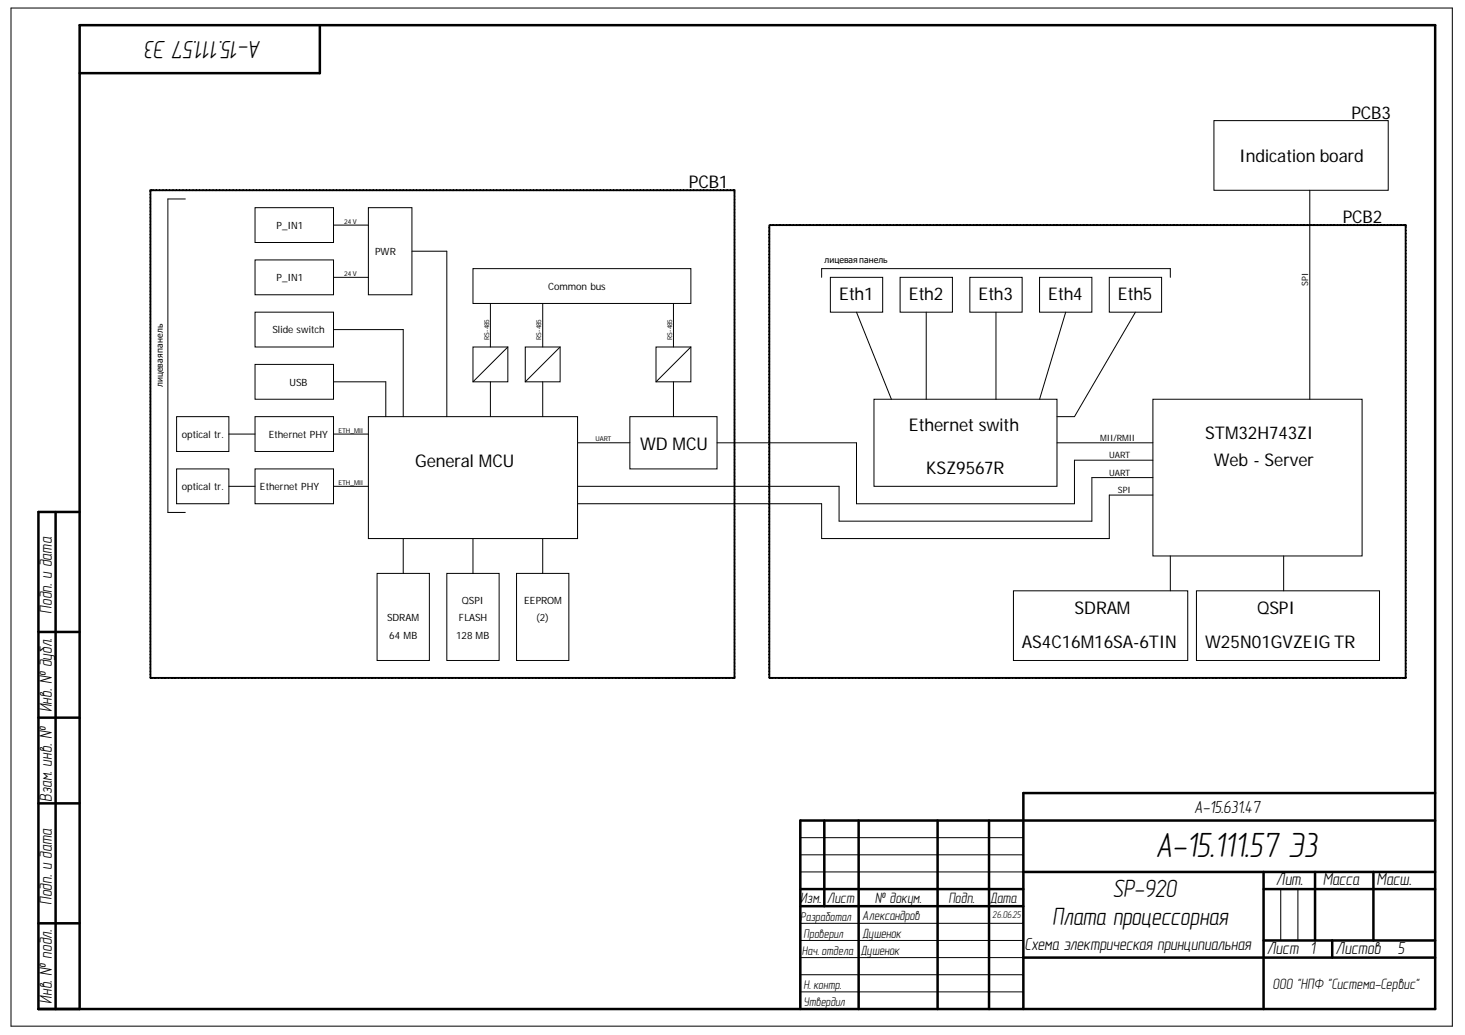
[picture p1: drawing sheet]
<svg xmlns="http://www.w3.org/2000/svg" width="297mm" height="210mm" viewBox="0 0 297 210" stroke-linecap="round" stroke-linejoin="round" font-family="sans-serif">
<g fill="none" stroke="#000" stroke-width=".51">
<path d="M64.9 5.1v9.7h-48.8M11.3 103.8v100.8M16.1 103.8h-8.3v100.8h283.2v-199.5h-274.9v199.5M7.8 128.2h8.3M7.8 145.5h8.3M7.8 162.9h8.3M167.1 166.4v17.4M174.1 166.4v38.2M190.1 166.4v38.2M200.5 166.4v38.2M207.5 176.8h83.5M256.2 176.8v27.8"/>
<path d="M266.6 176.8v13.9M278.5 176.8v13.9M291 166.4h-128.7v38.2M291 160.8h-83.5v43.8M7.8 187.3h8.3M162.3 180.3h45.2M162.3 183.8h45.2M207.5 194.2h83.5M256.2 180.3h34.8M256.2 190.7h34.8M270.1 190.7v3.5"/>
</g>
<g fill="none" stroke="#000" stroke-width=".2">
<path d="M2.2 1.6h292.3v206.5h-292.3zM246.1 24.5h35.4v14.1h-35.4zM265.6 38.6v42.4M37.6 40.4h-3.6v63.5h3.6M51.7 52.7h15.9v7.1h-15.9zM51.7 42.1h15.9v7.1h-15.9zM67.6 45.7h7.1M67.6 56.2h7.1M74.7 42.1h8.8v17.7h-8.8zM83.5 50.9h7.1v33.6M95.9 54.5h44.2v7h-44.2zM166.6 56.2v-1.7h70.7v1.7"/>
<path d="M168.4 56.2h10.6v7.1h-10.6zM182.5 56.2h10.6v7.1h-10.6zM196.6 56.2h10.6v7.1h-10.6zM210.8 56.2h10.6v7.1h-10.6zM224.9 56.2h10.6v7.1h-10.6zM51.7 73.9h15.9v7.1h-15.9zM51.7 63.3h15.9v7.1h-15.9zM67.6 66.8h14.2v17.7M67.6 77.4h10.6v7.1M95.9 70.4h7.1v7h-7.1zM99.4 61.5v8.9M99.4 77.4v7.1"/>
<path d="M103 70.4l-7.1 7M106.5 70.4h7.1v7h-7.1zM110 61.5v8.9M110 77.4v7.1M113.6 70.4l-7.1 7M133 70.4h7.1v7h-7.1zM136.5 61.5v8.9M136.5 77.4v7.1M140.1 70.4l-7.1 7M173.7 63.3l7 17.7M187.8 63.3v17.7M201.9 63.3v17.7"/>
<path d="M216.1 63.3l-5.3 17.7M230.2 63.3l-12.3 21.2h-3.6M35.8 84.5h10.6v7.1h-10.6zM35.8 95.1h10.6v7.1h-10.6zM46.4 88h5.3M46.4 98.6h5.3M51.7 84.5h15.9v7.1h-15.9zM51.7 95.1h15.9v7.1h-15.9zM67.6 88h7.1M67.6 98.6h7.1M74.7 84.5h42.4v24.7h-42.4zM117.1 89.8h10.6"/>
<path d="M127.7 84.5h17.7v10.6h-17.7zM145.4 89.8h28.3v12.4h44.2v-8.9h15.9M177.2 81h37.1v17.6h-37.1zM214.3 89.8h19.5M233.8 81h42.4v31.8h-42.4zM233.8 96.9h-12.4v8.8h-51.3v-7.1h-53M76.5 116.3h10.6v17.6h-10.6zM81.8 109.2v7.1M90.6 116.3h10.6v17.6h-10.6zM95.9 109.2v7.1M104.7 116.3h10.6v17.6h-10.6zM110 109.2v7.1"/>
<path d="M205.5 119.8h35.3v14.1h-35.3zM233.8 100.4h-8.9v8.8h-58.3v-7h-49.5M237.3 112.8v7M242.6 119.8h37.1v14.1h-37.1zM260.3 112.8v7M162.3 176.8h45.2M162.3 173.4h45.2M162.3 169.9h45.2M162.3 197.7h45.2M162.3 194.2h45.2M162.3 190.7h45.2M162.3 187.3h45.2"/>
<path d="M259.7 180.3v10.4M263.2 180.3v10.4M162.3 201.2h45.2"/>
</g>
<g fill="#000" stroke="#000" stroke-width=".2">
<path d="M30.4 137h.2v.5h-.2zM30.4 136.3h.2v.5h-.2zM30.4 135.6h.2v.5h-.2zM30.4 134.9h.2v.5h-.2zM30.4 134.3h.2v.5h-.2zM30.4 133.6h.2v.5h-.2zM30.4 132.9h.2v.5h-.2zM30.4 132.2h.2v.5h-.2zM30.4 131.6h.2v.5h-.2zM30.4 130.9h.2v.5h-.2zM30.4 130.2h.2v.5h-.2zM30.4 129.5h.2v.5h-.2zM30.4 128.9h.2v.5h-.2zM30.4 128.2h.2v.5h-.2zM30.4 127.5h.2v.5h-.2zM30.4 126.8h.2v.5h-.2zM30.4 126.2h.2v.5h-.2zM30.4 125.5h.2v.5h-.2zM30.4 124.8h.2v.5h-.2zM30.4 124.1h.2v.5h-.2zM30.4 123.4h.2v.6h-.2zM30.4 122.8h.2v.5h-.2zM30.4 122.1h.2v.5h-.2zM30.4 121.4h.2v.5h-.2zM30.4 120.7h.2v.5h-.2zM30.4 120.1h.2v.5h-.2zM30.4 119.4h.2v.5h-.2zM30.4 118.7h.2v.5h-.2zM30.4 118h.2v.5h-.2zM30.4 117.4h.2v.5h-.2zM30.4 116.7h.2v.5h-.2zM30.4 116h.2v.5h-.2zM30.4 115.3h.2v.5h-.2zM30.4 114.7h.2v.5h-.2zM30.4 114h.2v.5h-.2zM30.4 113.3h.2v.5h-.2zM30.4 112.6h.2v.5h-.2zM30.4 111.9h.2v.6h-.2zM30.4 111.3h.2v.5h-.2zM30.4 110.6h.2v.5h-.2zM30.4 109.9h.2v.5h-.2zM30.4 109.2h.2v.6h-.2zM30.4 108.6h.2v.5h-.2zM30.4 107.9h.2v.5h-.2zM30.4 107.2h.2v.5h-.2zM30.4 106.5h.2v.5h-.2zM30.4 105.9h.2v.5h-.2zM30.4 105.2h.2v.5h-.2zM30.4 104.5h.2v.5h-.2zM30.4 103.8h.2v.5h-.2zM30.4 103.2h.2v.5h-.2zM30.4 102.5h.2v.5h-.2zM30.4 101.8h.2v.5h-.2zM30.4 101.1h.2v.5h-.2zM30.4 100.5h.2v.5h-.2zM30.4 99.8h.2v.5h-.2zM30.4 99.1h.2v.5h-.2zM30.4 98.4h.2v.5h-.2zM30.4 97.7h.2v.6h-.2zM30.4 97.1h.2v.5h-.2zM30.4 96.4h.2v.5h-.2zM30.4 95.7h.2v.5h-.2zM30.4 95h.2v.6h-.2zM30.4 94.4h.2v.5h-.2zM30.4 93.7h.2v.5h-.2zM30.4 93h.2v.5h-.2zM30.4 92.3h.2v.5h-.2zM30.4 91.7h.2v.5h-.2zM30.4 91h.2v.5h-.2zM30.4 90.3h.2v.5h-.2zM30.4 89.6h.2v.5h-.2zM30.4 89h.2v.5h-.2zM30.4 88.3h.2v.5h-.2zM30.4 87.6h.2v.5h-.2zM30.4 86.9h.2v.5h-.2zM30.4 86.3h.2v.5h-.2zM30.4 85.6h.2v.5h-.2zM30.4 84.9h.2v.5h-.2zM30.4 84.2h.2v.5h-.2zM30.4 83.5h.2v.6h-.2zM30.4 82.9h.2v.5h-.2zM30.4 82.2h.2v.5h-.2zM30.4 81.5h.2v.5h-.2zM30.4 80.8h.2v.6h-.2zM30.4 80.2h.2v.5h-.2zM30.4 79.5h.2v.5h-.2zM30.4 78.8h.2v.5h-.2zM30.4 78.1h.2v.5h-.2zM30.4 77.5h.2v.5h-.2zM30.4 76.8h.2v.5h-.2zM30.4 76.1h.2v.5h-.2zM30.4 75.4h.2v.5h-.2zM30.4 74.8h.2v.5h-.2zM30.4 74.1h.2v.5h-.2zM30.4 73.4h.2v.5h-.2zM30.4 72.7h.2v.5h-.2zM30.4 72.1h.2v.5h-.2zM30.4 71.4h.2v.5h-.2zM30.4 70.7h.2v.5h-.2zM30.4 70h.2v.5h-.2zM30.4 69.3h.2v.6h-.2zM30.4 68.7h.2v.5h-.2zM30.4 68h.2v.5h-.2zM30.4 67.3h.2v.5h-.2zM30.4 66.6h.2v.5h-.2zM30.4 66h.2v.5h-.2zM30.4 65.3h.2v.5h-.2zM30.4 64.6h.2v.5h-.2zM30.4 63.9h.2v.5h-.2zM30.4 63.3h.2v.5h-.2zM30.4 62.6h.2v.5h-.2zM30.4 61.9h.2v.5h-.2zM30.4 61.2h.2v.5h-.2zM30.4 60.6h.2v.5h-.2zM30.4 59.9h.2v.5h-.2zM30.4 59.2h.2v.5h-.2zM30.4 58.5h.2v.5h-.2zM30.4 57.9h.2v.5h-.2zM30.4 57.2h.2v.5h-.2zM30.4 56.5h.2v.5h-.2zM30.4 55.8h.2v.5h-.2zM30.4 55.1h.2v.6h-.2zM30.4 54.5h.2v.5h-.2zM30.4 53.8h.2v.5h-.2zM30.4 53.1h.2v.5h-.2zM30.4 52.4h.2v.5h-.2zM30.4 51.8h.2v.5h-.2zM30.4 51.1h.2v.5h-.2zM30.4 50.4h.2v.5h-.2zM30.4 49.7h.2v.5h-.2zM30.4 49.1h.2v.5h-.2zM30.4 48.4h.2v.5h-.2zM30.4 47.7h.2v.5h-.2zM30.4 47h.2v.5h-.2zM30.4 46.4h.2v.5h-.2zM30.4 45.7h.2v.5h-.2zM30.4 45h.2v.5h-.2zM30.4 44.3h.2v.5h-.2zM30.4 43.7h.2v.5h-.2zM30.4 43h.2v.5h-.2zM30.4 42.3h.2v.5h-.2zM30.4 41.6h.2v.5h-.2zM30.4 40.9h.2v.6h-.2zM30.4 40.3h.2v.5h-.2zM30.4 39.6h.2v.5h-.2zM30.4 38.9h.2v.5h-.2zM30.4 38.5h.5v.2h-.4l.1-.1v.1h-.2zM31 38.5h.5v.2h-.5zM31.7 38.5h.5v.2h-.5zM32.4 38.5h.5v.2h-.5zM33.1 38.5h.5v.2h-.5zM33.7 38.5h.5v.2h-.5zM34.4 38.5h.5v.2h-.5zM35.1 38.5h.5v.2h-.5zM35.8 38.5h.5v.2h-.5zM36.4 38.5h.5v.2h-.5zM37.1 38.5h.5v.2h-.5zM37.8 38.5h.5v.2h-.5zM38.5 38.5h.5v.2h-.5zM39.1 38.5h.6v.2h-.6zM39.8 38.5h.5v.2h-.5zM40.5 38.5h.5v.2h-.5zM41.2 38.5h.5v.2h-.5zM41.9 38.5h.5v.2h-.5zM42.5 38.5h.5v.2h-.5zM43.2 38.5h.5v.2h-.5zM43.9 38.5h.5v.2h-.5zM44.6 38.5h.5v.2h-.5zM45.2 38.5h.5v.2h-.5zM45.9 38.5h.5v.2h-.5zM46.6 38.5h.5v.2h-.5zM47.3 38.5h.5v.2h-.5zM47.9 38.5h.5v.2h-.5zM48.6 38.5h.5v.2h-.5zM49.3 38.5h.5v.2h-.5zM50 38.5h.5v.2h-.5zM50.6 38.5h.6v.2h-.6zM51.3 38.5h.5v.2h-.5zM52 38.5h.5v.2h-.5zM52.7 38.5h.5v.2h-.5zM53.4 38.5h.5v.2h-.5zM54 38.5h.5v.2h-.5zM54.7 38.5h.5v.2h-.5zM55.4 38.5h.5v.2h-.5zM56.1 38.5h.5v.2h-.5zM56.7 38.5h.5v.2h-.5zM57.4 38.5h.5v.2h-.5zM58.1 38.5h.5v.2h-.5zM58.8 38.5h.5v.2h-.5zM59.4 38.5h.6v.2h-.6zM60.1 38.5h.5v.2h-.5zM60.8 38.5h.5v.2h-.5zM61.5 38.5h.5v.2h-.5zM62.2 38.5h.5v.2h-.5zM62.8 38.5h.5v.2h-.5zM63.5 38.5h.5v.2h-.5zM64.2 38.5h.5v.2h-.5zM64.9 38.5h.5v.2h-.5zM65.5 38.5h.5v.2h-.5zM66.2 38.5h.5v.2h-.5zM66.9 38.5h.5v.2h-.5zM67.6 38.5h.5v.2h-.5zM68.2 38.5h.6v.2h-.6zM68.9 38.5h.5v.2h-.5zM69.6 38.5h.5v.2h-.5zM70.3 38.5h.5v.2h-.5zM71 38.5h.5v.2h-.5zM71.6 38.5h.5v.2h-.5zM72.3 38.5h.5v.2h-.5zM73 38.5h.5v.2h-.5zM73.7 38.5h.5v.2h-.5zM74.3 38.5h.5v.2h-.5zM75 38.5h.5v.2h-.5zM75.7 38.5h.5v.2h-.5zM76.4 38.5h.5v.2h-.5zM77 38.5h.6v.2h-.6zM77.7 38.5h.5v.2h-.5zM78.4 38.5h.5v.2h-.5zM79.1 38.5h.5v.2h-.5zM79.8 38.5h.5v.2h-.5zM80.4 38.5h.5v.2h-.5zM81.1 38.5h.5v.2h-.5zM81.8 38.5h.5v.2h-.5zM82.5 38.5h.5v.2h-.5zM83.1 38.5h.5v.2h-.5zM83.8 38.5h.5v.2h-.5zM84.5 38.5h.5v.2h-.5zM85.2 38.5h.5v.2h-.5zM85.8 38.5h.5v.2h-.5zM86.5 38.5h.5v.2h-.5zM87.2 38.5h.5v.2h-.5zM87.9 38.5h.5v.2h-.5zM88.5 38.5h.6v.2h-.6zM89.2 38.5h.5v.2h-.5zM89.9 38.5h.5v.2h-.5zM90.6 38.5h.5v.2h-.5zM91.3 38.5h.5v.2h-.5zM91.9 38.5h.5v.2h-.5zM92.6 38.5h.5v.2h-.5zM93.3 38.5h.5v.2h-.5zM94 38.5h.5v.2h-.5zM94.6 38.5h.5v.2h-.5zM95.3 38.5h.5v.2h-.5zM96 38.5h.5v.2h-.5zM96.7 38.5h.5v.2h-.5zM97.3 38.5h.6v.2h-.6zM98 38.5h.5v.2h-.5zM98.7 38.5h.5v.2h-.5zM99.4 38.5h.5v.2h-.5zM100.1 38.5h.5v.2h-.5zM100.7 38.5h.5v.2h-.5zM101.4 38.5h.5v.2h-.5zM102.1 38.5h.5v.2h-.5zM102.8 38.5h.5v.2h-.5zM103.4 38.5h.5v.2h-.5zM104.1 38.5h.5v.2h-.5zM104.8 38.5h.5v.2h-.5zM105.5 38.5h.5v.2h-.5zM106.1 38.5h.6v.2h-.6zM106.8 38.5h.5v.2h-.5zM107.5 38.5h.5v.2h-.5zM108.2 38.5h.5v.2h-.5zM108.9 38.5h.5v.2h-.5zM109.5 38.5h.5v.2h-.5zM110.2 38.5h.5v.2h-.5zM110.9 38.5h.5v.2h-.5zM111.6 38.5h.5v.2h-.5zM112.2 38.5h.5v.2h-.5zM112.9 38.5h.5v.2h-.5zM113.6 38.5h.5v.2h-.5zM114.3 38.5h.5v.2h-.5zM114.9 38.5h.6v.2h-.6zM115.6 38.5h.5v.2h-.5zM116.3 38.5h.5v.2h-.5zM117 38.5h.5v.2h-.5zM117.7 38.5h.5v.2h-.5zM118.3 38.5h.5v.2h-.5zM119 38.5h.5v.2h-.5zM119.7 38.5h.5v.2h-.5zM120.4 38.5h.5v.2h-.5zM121 38.5h.5v.2h-.5zM121.7 38.5h.5v.2h-.5zM122.4 38.5h.5v.2h-.5zM123.1 38.5h.5v.2h-.5zM123.7 38.5h.6v.2h-.6zM124.4 38.5h.5v.2h-.5zM125.1 38.5h.5v.2h-.5zM125.8 38.5h.5v.2h-.5zM126.4 38.5h.6v.2h-.6zM127.1 38.5h.5v.2h-.5zM127.8 38.5h.5v.2h-.5zM128.5 38.5h.5v.2h-.5zM129.2 38.5h.5v.2h-.5zM129.8 38.5h.5v.2h-.5zM130.5 38.5h.5v.2h-.5zM131.2 38.5h.5v.2h-.5zM131.9 38.5h.5v.2h-.5zM132.5 38.5h.5v.2h-.5zM133.2 38.5h.5v.2h-.5zM133.9 38.5h.5v.2h-.5zM134.6 38.5h.5v.2h-.5zM135.2 38.5h.6v.2h-.6zM135.9 38.5h.5v.2h-.5zM136.6 38.5h.5v.2h-.5zM137.3 38.5h.5v.2h-.5zM138 38.5h.5v.2h-.5zM138.6 38.5h.5v.2h-.5zM139.3 38.5h.5v.2h-.5zM140 38.5h.5v.2h-.5zM140.7 38.5h.5v.2h-.5zM141.3 38.5h.5v.2h-.5zM142 38.5h.5v.2h-.5zM142.7 38.5h.5v.2h-.5zM143.4 38.5h.5v.2h-.5zM144 38.5h.6v.2h-.6zM144.7 38.5h.5v.2h-.5zM145.4 38.5h.5v.2h-.5zM146.1 38.5h.5v.2h-.5zM146.8 38.5h.5v.2h-.5zM147.4 38.5h.5v.2h-.5zM148.1 38.5h.5v.2h-.5zM148.8 38.5h.2v.5h-.2v-.4l.1 .1h-.1zM148.8 39.1h.2v.5h-.2zM148.8 39.8h.2v.5h-.2zM148.8 40.5h.2v.5h-.2zM148.8 41.2h.2v.5h-.2zM148.8 41.8h.2v.5h-.2zM148.8 42.5h.2v.5h-.2zM148.8 43.2h.2v.5h-.2zM148.8 43.9h.2v.5h-.2zM148.8 44.5h.2v.5h-.2zM148.8 45.2h.2v.5h-.2zM148.8 45.9h.2v.5h-.2zM148.8 46.6h.2v.5h-.2zM148.8 47.2h.2v.5h-.2zM148.8 47.9h.2v.5h-.2zM148.8 48.6h.2v.5h-.2zM148.8 49.3h.2v.5h-.2zM148.8 49.9h.2v.6h-.2zM148.8 50.6h.2v.5h-.2zM148.8 51.3h.2v.5h-.2zM148.8 52h.2v.5h-.2zM148.8 52.7h.2v.5h-.2zM148.8 53.3h.2v.5h-.2zM148.8 54h.2v.5h-.2zM148.8 54.7h.2v.5h-.2zM148.8 55.4h.2v.5h-.2zM148.8 56h.2v.5h-.2zM148.8 56.7h.2v.5h-.2zM148.8 57.4h.2v.5h-.2zM148.8 58.1h.2v.5h-.2zM148.8 58.7h.2v.5h-.2zM148.8 59.4h.2v.5h-.2zM148.8 60.1h.2v.5h-.2zM148.8 60.8h.2v.5h-.2zM148.8 61.4h.2v.6h-.2zM148.8 62.1h.2v.5h-.2zM148.8 62.8h.2v.5h-.2zM148.8 63.5h.2v.5h-.2zM148.8 64.1h.2v.6h-.2zM148.8 64.8h.2v.5h-.2zM148.8 65.5h.2v.5h-.2zM148.8 66.2h.2v.5h-.2zM148.8 66.9h.2v.5h-.2zM148.8 67.5h.2v.5h-.2zM148.8 68.2h.2v.5h-.2zM148.8 68.9h.2v.5h-.2zM148.8 69.6h.2v.5h-.2zM148.8 70.2h.2v.5h-.2zM148.8 70.9h.2v.5h-.2zM148.8 71.6h.2v.5h-.2zM148.8 72.3h.2v.5h-.2zM148.8 72.9h.2v.5h-.2zM148.8 73.6h.2v.5h-.2zM148.8 74.3h.2v.5h-.2zM148.8 75h.2v.5h-.2zM148.8 75.6h.2v.6h-.2zM148.8 76.3h.2v.5h-.2zM148.8 77h.2v.5h-.2zM148.8 77.7h.2v.5h-.2zM148.8 78.3h.2v.6h-.2zM148.8 79h.2v.5h-.2zM148.8 79.7h.2v.5h-.2zM148.8 80.4h.2v.5h-.2zM148.8 81.1h.2v.5h-.2zM148.8 81.7h.2v.5h-.2zM148.8 82.4h.2v.5h-.2zM148.8 83.1h.2v.5h-.2zM148.8 83.8h.2v.5h-.2zM148.8 84.4h.2v.5h-.2zM148.8 85.1h.2v.5h-.2zM148.8 85.8h.2v.5h-.2zM148.8 86.5h.2v.5h-.2zM148.8 87.1h.2v.5h-.2zM148.8 87.8h.2v.5h-.2zM148.8 88.5h.2v.5h-.2zM148.8 89.2h.2v.5h-.2zM148.8 89.8h.2v.6h-.2zM148.8 90.5h.2v.5h-.2zM148.8 91.2h.2v.5h-.2zM148.8 91.9h.2v.5h-.2zM148.8 92.6h.2v.5h-.2zM148.8 93.2h.2v.5h-.2zM148.8 93.9h.2v.5h-.2zM148.8 94.6h.2v.5h-.2zM148.8 95.3h.2v.5h-.2zM148.8 95.9h.2v.5h-.2zM148.8 96.6h.2v.5h-.2zM148.8 97.3h.2v.5h-.2zM148.8 98h.2v.5h-.2zM148.8 98.6h.2v.5h-.2zM148.8 99.3h.2v.5h-.2zM148.8 100h.2v.5h-.2zM148.8 100.7h.2v.5h-.2zM148.8 101.3h.2v.5h-.2zM148.8 102h.2v.5h-.2zM148.8 102.7h.2v.5h-.2zM148.8 103.4h.2v.5h-.2zM148.8 104h.2v.6h-.2zM148.8 104.7h.2v.5h-.2zM148.8 105.4h.2v.5h-.2zM148.8 106.1h.2v.5h-.2zM148.8 106.8h.2v.5h-.2zM148.8 107.4h.2v.5h-.2zM148.8 108.1h.2v.5h-.2zM148.8 108.8h.2v.5h-.2zM148.8 109.5h.2v.5h-.2zM148.8 110.1h.2v.5h-.2zM148.8 110.8h.2v.5h-.2zM148.8 111.5h.2v.5h-.2zM148.8 112.2h.2v.5h-.2zM148.8 112.8h.2v.5h-.2zM148.8 113.5h.2v.5h-.2zM148.8 114.2h.2v.5h-.2zM148.8 114.9h.2v.5h-.2zM148.8 115.5h.2v.5h-.2zM148.8 116.2h.2v.5h-.2zM148.8 116.9h.2v.5h-.2zM148.8 117.6h.2v.5h-.2zM148.8 118.2h.2v.6h-.2zM148.8 118.9h.2v.5h-.2zM148.8 119.6h.2v.5h-.2zM148.8 120.3h.2v.5h-.2zM148.8 121h.2v.5h-.2zM148.8 121.6h.2v.5h-.2zM148.8 122.3h.2v.5h-.2zM148.8 123h.2v.5h-.2zM148.8 123.7h.2v.5h-.2zM148.8 124.3h.2v.5h-.2zM148.8 125h.2v.5h-.2zM148.8 125.7h.2v.5h-.2zM148.8 126.4h.2v.5h-.2zM148.8 127h.2v.5h-.2zM148.8 127.7h.2v.5h-.2zM148.8 128.4h.2v.5h-.2zM148.8 129.1h.2v.5h-.2zM148.8 129.7h.2v.5h-.2zM148.8 130.4h.2v.5h-.2zM148.8 131.1h.2v.5h-.2zM148.8 131.8h.2v.5h-.2zM148.8 132.4h.2v.6h-.2zM148.8 133.1h.2v.5h-.2zM148.8 133.8h.2v.5h-.2zM148.8 134.5h.2v.5h-.2zM148.8 135.2h.2v.5h-.2zM148.8 135.8h.2v.5h-.2zM148.8 136.5h.2v.5h-.2zM148.8 137.2h.2v.4h-.3v-.2h.2l-.1 .1zM148 137.4h.5v.2h-.5zM147.4 137.4h.5v.2h-.5zM146.7 137.4h.5v.2h-.5zM146 137.4h.5v.2h-.5zM145.3 137.4h.5v.2h-.5zM144.6 137.4h.6v.2h-.6zM144 137.4h.5v.2h-.5zM143.3 137.4h.5v.2h-.5zM142.6 137.4h.5v.2h-.5zM141.9 137.4h.5v.2h-.5zM141.3 137.4h.5v.2h-.5zM140.6 137.4h.5v.2h-.5zM139.9 137.4h.5v.2h-.5zM139.2 137.4h.5v.2h-.5zM138.6 137.4h.5v.2h-.5zM137.9 137.4h.5v.2h-.5zM137.2 137.4h.5v.2h-.5zM136.5 137.4h.5v.2h-.5zM135.8 137.4h.6v.2h-.6zM135.2 137.4h.5v.2h-.5zM134.5 137.4h.5v.2h-.5zM133.8 137.4h.5v.2h-.5zM133.1 137.4h.5v.2h-.5zM132.5 137.4h.5v.2h-.5zM131.8 137.4h.5v.2h-.5zM131.1 137.4h.5v.2h-.5zM130.4 137.4h.5v.2h-.5zM129.8 137.4h.5v.2h-.5zM129.1 137.4h.5v.2h-.5zM128.4 137.4h.5v.2h-.5zM127.7 137.4h.5v.2h-.5zM127 137.4h.6v.2h-.6zM126.4 137.4h.5v.2h-.5zM125.7 137.4h.5v.2h-.5zM125 137.4h.5v.2h-.5zM124.3 137.4h.5v.2h-.5zM123.7 137.4h.5v.2h-.5zM123 137.4h.5v.2h-.5zM122.3 137.4h.5v.2h-.5zM121.6 137.4h.5v.2h-.5zM121 137.4h.5v.2h-.5zM120.3 137.4h.5v.2h-.5zM119.6 137.4h.5v.2h-.5zM118.9 137.4h.5v.2h-.5zM118.2 137.4h.6v.2h-.6zM117.6 137.4h.5v.2h-.5zM116.9 137.4h.5v.2h-.5zM116.2 137.4h.5v.2h-.5zM115.5 137.4h.5v.2h-.5zM114.9 137.4h.5v.2h-.5zM114.2 137.4h.5v.2h-.5zM113.5 137.4h.5v.2h-.5zM112.8 137.4h.5v.2h-.5zM112.2 137.4h.5v.2h-.5zM111.5 137.4h.5v.2h-.5zM110.8 137.4h.5v.2h-.5zM110.1 137.4h.5v.2h-.5zM109.5 137.4h.5v.2h-.5zM108.8 137.4h.5v.2h-.5zM108.1 137.4h.5v.2h-.5zM107.4 137.4h.5v.2h-.5zM106.7 137.4h.6v.2h-.6zM106.1 137.4h.5v.2h-.5zM105.4 137.4h.5v.2h-.5zM104.7 137.4h.5v.2h-.5zM104 137.4h.5v.2h-.5zM103.4 137.4h.5v.2h-.5zM102.7 137.4h.5v.2h-.5zM102 137.4h.5v.2h-.5zM101.3 137.4h.5v.2h-.5zM100.7 137.4h.5v.2h-.5zM100 137.4h.5v.2h-.5zM99.3 137.4h.5v.2h-.5zM98.6 137.4h.5v.2h-.5zM97.9 137.4h.6v.2h-.6zM97.3 137.4h.5v.2h-.5zM96.6 137.4h.5v.2h-.5zM95.9 137.4h.5v.2h-.5zM95.2 137.4h.5v.2h-.5zM94.6 137.4h.5v.2h-.5zM93.9 137.4h.5v.2h-.5zM93.2 137.4h.5v.2h-.5zM92.5 137.4h.5v.2h-.5zM91.9 137.4h.5v.2h-.5zM91.2 137.4h.5v.2h-.5zM90.5 137.4h.5v.2h-.5zM89.8 137.4h.5v.2h-.5zM89.1 137.4h.6v.2h-.6zM88.5 137.4h.5v.2h-.5zM87.8 137.4h.5v.2h-.5zM87.1 137.4h.5v.2h-.5zM86.4 137.4h.5v.2h-.5zM85.8 137.4h.5v.2h-.5zM85.1 137.4h.5v.2h-.5zM84.4 137.4h.5v.2h-.5zM83.7 137.4h.5v.2h-.5zM83.1 137.4h.5v.2h-.5zM82.4 137.4h.5v.2h-.5zM81.7 137.4h.5v.2h-.5zM81 137.4h.5v.2h-.5zM80.3 137.4h.6v.2h-.6zM79.7 137.4h.5v.2h-.5zM79 137.4h.5v.2h-.5zM78.3 137.4h.5v.2h-.5zM77.6 137.4h.5v.2h-.5zM77 137.4h.5v.2h-.5zM76.3 137.4h.5v.2h-.5zM75.6 137.4h.5v.2h-.5zM74.9 137.4h.5v.2h-.5zM74.3 137.4h.5v.2h-.5zM73.6 137.4h.5v.2h-.5zM72.9 137.4h.5v.2h-.5zM72.2 137.4h.5v.2h-.5zM71.5 137.4h.6v.2h-.6zM70.9 137.4h.5v.2h-.5zM70.2 137.4h.5v.2h-.5zM69.5 137.4h.5v.2h-.5zM68.8 137.4h.6v.2h-.6zM68.2 137.4h.5v.2h-.5zM67.5 137.4h.5v.2h-.5zM66.8 137.4h.5v.2h-.5zM66.1 137.4h.5v.2h-.5zM65.5 137.4h.5v.2h-.5zM64.8 137.4h.5v.2h-.5zM64.1 137.4h.5v.2h-.5zM63.4 137.4h.5v.2h-.5zM62.8 137.4h.5v.2h-.5zM62.1 137.4h.5v.2h-.5zM61.4 137.4h.5v.2h-.5zM60.7 137.4h.5v.2h-.5zM60 137.4h.6v.2h-.6zM59.4 137.4h.5v.2h-.5zM58.7 137.4h.5v.2h-.5zM58 137.4h.5v.2h-.5zM57.3 137.4h.5v.2h-.5zM56.7 137.4h.5v.2h-.5zM56 137.4h.5v.2h-.5zM55.3 137.4h.5v.2h-.5zM54.6 137.4h.5v.2h-.5zM54 137.4h.5v.2h-.5zM53.3 137.4h.5v.2h-.5zM52.6 137.4h.5v.2h-.5zM51.9 137.4h.5v.2h-.5zM51.2 137.4h.6v.2h-.6zM50.6 137.4h.5v.2h-.5zM49.9 137.4h.5v.2h-.5zM49.2 137.4h.5v.2h-.5zM48.5 137.4h.5v.2h-.5zM47.9 137.4h.5v.2h-.5zM47.2 137.4h.5v.2h-.5zM46.5 137.4h.5v.2h-.5zM45.8 137.4h.5v.2h-.5zM45.2 137.4h.5v.2h-.5zM44.5 137.4h.5v.2h-.5zM43.8 137.4h.5v.2h-.5zM43.1 137.4h.5v.2h-.5zM42.4 137.4h.6v.2h-.6zM41.8 137.4h.5v.2h-.5zM41.1 137.4h.5v.2h-.5zM40.4 137.4h.5v.2h-.5zM39.7 137.4h.5v.2h-.5zM39.1 137.4h.5v.2h-.5zM38.4 137.4h.5v.2h-.5zM37.7 137.4h.5v.2h-.5zM37 137.4h.5v.2h-.5zM36.4 137.4h.5v.2h-.5zM35.7 137.4h.5v.2h-.5zM35 137.4h.5v.2h-.5zM34.3 137.4h.5v.2h-.5zM33.6 137.4h.6v.2h-.6zM33 137.4h.5v.2h-.5zM32.3 137.4h.5v.2h-.5zM31.6 137.4h.5v.2h-.5zM30.9 137.4h.5v.2h-.5zM30.5 137.4h.3v.2h-.3z"/>
<path d="M155.9 137h.2v.5h-.2zM155.9 136.3h.2v.5h-.2zM155.9 135.6h.2v.5h-.2zM155.9 134.9h.2v.5h-.2zM155.9 134.3h.2v.5h-.2zM155.9 133.6h.2v.5h-.2zM155.9 132.9h.2v.5h-.2zM155.9 132.2h.2v.5h-.2zM155.9 131.6h.2v.5h-.2zM155.9 130.9h.2v.5h-.2zM155.9 130.2h.2v.5h-.2zM155.9 129.5h.2v.5h-.2zM155.9 128.9h.2v.5h-.2zM155.9 128.2h.2v.5h-.2zM155.9 127.5h.2v.5h-.2zM155.9 126.8h.2v.5h-.2zM155.9 126.2h.2v.5h-.2zM155.9 125.5h.2v.5h-.2zM155.9 124.8h.2v.5h-.2zM155.9 124.1h.2v.5h-.2zM155.9 123.4h.2v.6h-.2zM155.9 122.8h.2v.5h-.2zM155.9 122.1h.2v.5h-.2zM155.9 121.4h.2v.5h-.2zM155.9 120.7h.2v.5h-.2zM155.9 120.1h.2v.5h-.2zM155.9 119.4h.2v.5h-.2zM155.9 118.7h.2v.5h-.2zM155.9 118h.2v.5h-.2zM155.9 117.4h.2v.5h-.2zM155.9 116.7h.2v.5h-.2zM155.9 116h.2v.5h-.2zM155.9 115.3h.2v.5h-.2zM155.9 114.7h.2v.5h-.2zM155.9 114h.2v.5h-.2zM155.9 113.3h.2v.5h-.2zM155.9 112.6h.2v.5h-.2zM155.9 111.9h.2v.6h-.2zM155.9 111.3h.2v.5h-.2zM155.9 110.6h.2v.5h-.2zM155.9 109.9h.2v.5h-.2zM155.9 109.2h.2v.6h-.2zM155.9 108.6h.2v.5h-.2zM155.9 107.9h.2v.5h-.2zM155.9 107.2h.2v.5h-.2zM155.9 106.5h.2v.5h-.2zM155.9 105.9h.2v.5h-.2zM155.9 105.2h.2v.5h-.2zM155.9 104.5h.2v.5h-.2zM155.9 103.8h.2v.5h-.2zM155.9 103.2h.2v.5h-.2zM155.9 102.5h.2v.5h-.2zM155.9 101.8h.2v.5h-.2zM155.9 101.1h.2v.5h-.2zM155.9 100.5h.2v.5h-.2zM155.9 99.8h.2v.5h-.2zM155.9 99.1h.2v.5h-.2zM155.9 98.4h.2v.5h-.2zM155.9 97.7h.2v.6h-.2zM155.9 97.1h.2v.5h-.2zM155.9 96.4h.2v.5h-.2zM155.9 95.7h.2v.5h-.2zM155.9 95h.2v.6h-.2zM155.9 94.4h.2v.5h-.2zM155.9 93.7h.2v.5h-.2zM155.9 93h.2v.5h-.2zM155.9 92.3h.2v.5h-.2zM155.9 91.7h.2v.5h-.2zM155.9 91h.2v.5h-.2zM155.9 90.3h.2v.5h-.2zM155.9 89.6h.2v.5h-.2zM155.9 89h.2v.5h-.2zM155.9 88.3h.2v.5h-.2zM155.9 87.6h.2v.5h-.2zM155.9 86.9h.2v.5h-.2zM155.9 86.3h.2v.5h-.2zM155.9 85.6h.2v.5h-.2zM155.9 84.9h.2v.5h-.2zM155.9 84.2h.2v.5h-.2zM155.9 83.5h.2v.6h-.2zM155.9 82.9h.2v.5h-.2zM155.9 82.2h.2v.5h-.2zM155.9 81.5h.2v.5h-.2zM155.9 80.8h.2v.6h-.2zM155.9 80.2h.2v.5h-.2zM155.9 79.5h.2v.5h-.2zM155.9 78.8h.2v.5h-.2zM155.9 78.1h.2v.5h-.2zM155.9 77.5h.2v.5h-.2zM155.9 76.8h.2v.5h-.2zM155.9 76.1h.2v.5h-.2zM155.9 75.4h.2v.5h-.2zM155.9 74.8h.2v.5h-.2zM155.9 74.1h.2v.5h-.2zM155.9 73.4h.2v.5h-.2zM155.9 72.7h.2v.5h-.2zM155.9 72.1h.2v.5h-.2zM155.9 71.4h.2v.5h-.2zM155.9 70.7h.2v.5h-.2zM155.9 70h.2v.5h-.2zM155.9 69.3h.2v.6h-.2zM155.9 68.7h.2v.5h-.2zM155.9 68h.2v.5h-.2zM155.9 67.3h.2v.5h-.2zM155.9 66.6h.2v.5h-.2zM155.9 66h.2v.5h-.2zM155.9 65.3h.2v.5h-.2zM155.9 64.6h.2v.5h-.2zM155.9 63.9h.2v.5h-.2zM155.9 63.3h.2v.5h-.2zM155.9 62.6h.2v.5h-.2zM155.9 61.9h.2v.5h-.2zM155.9 61.2h.2v.5h-.2zM155.9 60.6h.2v.5h-.2zM155.9 59.9h.2v.5h-.2zM155.9 59.2h.2v.5h-.2zM155.9 58.5h.2v.5h-.2zM155.9 57.9h.2v.5h-.2zM155.9 57.2h.2v.5h-.2zM155.9 56.5h.2v.5h-.2zM155.9 55.8h.2v.5h-.2zM155.9 55.1h.2v.6h-.2zM155.9 54.5h.2v.5h-.2zM155.9 53.8h.2v.5h-.2zM155.9 53.1h.2v.5h-.2zM155.9 52.4h.2v.5h-.2zM155.9 51.8h.2v.5h-.2zM155.9 51.1h.2v.5h-.2zM155.9 50.4h.2v.5h-.2zM155.9 49.7h.2v.5h-.2zM155.9 49.1h.2v.5h-.2zM155.9 48.4h.2v.5h-.2zM155.9 47.7h.2v.5h-.2zM155.9 47h.2v.5h-.2zM155.9 46.4h.2v.5h-.2zM155.9 45.7h.2v.5h-.2zM156.1 45.6h.5v.1h-.5zM156.8 45.6h.5v.1h-.5zM157.5 45.6h.5v.1h-.5zM158.2 45.6h.5v.1h-.5zM158.8 45.6h.5v.1h-.5zM159.5 45.6h.5v.1h-.5zM160.2 45.6h.5v.1h-.5zM160.9 45.6h.5v.1h-.5zM161.5 45.6h.6v.1h-.6zM162.2 45.6h.5v.1h-.5zM162.9 45.6h.5v.1h-.5zM163.6 45.6h.5v.1h-.5zM164.2 45.6h.6v.1h-.6zM164.9 45.6h.5v.1h-.5zM165.6 45.6h.5v.1h-.5zM166.3 45.6h.5v.1h-.5zM167 45.6h.5v.1h-.5zM167.6 45.6h.5v.1h-.5zM168.3 45.6h.5v.1h-.5zM169 45.6h.5v.1h-.5zM169.7 45.6h.5v.1h-.5zM170.3 45.6h.5v.1h-.5zM171 45.6h.5v.1h-.5zM171.7 45.6h.5v.1h-.5zM172.4 45.6h.5v.1h-.5zM173 45.6h.6v.1h-.6zM173.7 45.6h.5v.1h-.5zM174.4 45.6h.5v.1h-.5zM175.1 45.6h.5v.1h-.5zM175.8 45.6h.5v.1h-.5zM176.4 45.6h.5v.1h-.5zM177.1 45.6h.5v.1h-.5zM177.8 45.6h.5v.1h-.5zM178.5 45.6h.5v.1h-.5zM179.1 45.6h.5v.1h-.5zM179.8 45.6h.5v.1h-.5zM180.5 45.6h.5v.1h-.5zM181.2 45.6h.5v.1h-.5zM181.8 45.6h.6v.1h-.6zM182.5 45.6h.5v.1h-.5zM183.2 45.6h.5v.1h-.5zM183.9 45.6h.5v.1h-.5zM184.6 45.6h.5v.1h-.5zM185.2 45.6h.5v.1h-.5zM185.9 45.6h.5v.1h-.5zM186.6 45.6h.5v.1h-.5zM187.3 45.6h.5v.1h-.5zM187.9 45.6h.5v.1h-.5zM188.6 45.6h.5v.1h-.5zM189.3 45.6h.5v.1h-.5zM190 45.6h.5v.1h-.5zM190.6 45.6h.6v.1h-.6zM191.3 45.6h.5v.1h-.5zM192 45.6h.5v.1h-.5zM192.7 45.6h.5v.1h-.5zM193.4 45.6h.5v.1h-.5zM194 45.6h.5v.1h-.5zM194.7 45.6h.5v.1h-.5zM195.4 45.6h.5v.1h-.5zM196.1 45.6h.5v.1h-.5zM196.7 45.6h.5v.1h-.5zM197.4 45.6h.5v.1h-.5zM198.1 45.6h.5v.1h-.5zM198.8 45.6h.5v.1h-.5zM199.4 45.6h.6v.1h-.6zM200.1 45.6h.5v.1h-.5zM200.8 45.6h.5v.1h-.5zM201.5 45.6h.5v.1h-.5zM202.2 45.6h.5v.1h-.5zM202.8 45.6h.5v.1h-.5zM203.5 45.6h.5v.1h-.5zM204.2 45.6h.5v.1h-.5zM204.9 45.6h.5v.1h-.5zM205.5 45.6h.5v.1h-.5zM206.2 45.6h.5v.1h-.5zM206.9 45.6h.5v.1h-.5zM207.6 45.6h.5v.1h-.5zM208.2 45.6h.5v.1h-.5zM208.9 45.6h.5v.1h-.5zM209.6 45.6h.5v.1h-.5zM210.3 45.6h.5v.1h-.5zM210.9 45.6h.6v.1h-.6zM211.6 45.6h.5v.1h-.5zM212.3 45.6h.5v.1h-.5zM213 45.6h.5v.1h-.5zM213.7 45.6h.5v.1h-.5zM214.3 45.6h.5v.1h-.5zM215 45.6h.5v.1h-.5zM215.7 45.6h.5v.1h-.5zM216.4 45.6h.5v.1h-.5zM217 45.6h.5v.1h-.5zM217.7 45.6h.5v.1h-.5zM218.4 45.6h.5v.1h-.5zM219.1 45.6h.5v.1h-.5zM219.7 45.6h.6v.1h-.6zM220.4 45.6h.5v.1h-.5zM221.1 45.6h.5v.1h-.5zM221.8 45.6h.5v.1h-.5zM222.5 45.6h.5v.1h-.5zM223.1 45.6h.5v.1h-.5zM223.8 45.6h.5v.1h-.5zM224.5 45.6h.5v.1h-.5zM225.2 45.6h.5v.1h-.5zM225.8 45.6h.5v.1h-.5zM226.5 45.6h.5v.1h-.5zM227.2 45.6h.5v.1h-.5zM227.9 45.6h.5v.1h-.5zM228.5 45.6h.6v.1h-.6zM229.2 45.6h.5v.1h-.5zM229.9 45.6h.5v.1h-.5zM230.6 45.6h.5v.1h-.5zM231.3 45.6h.5v.1h-.5zM231.9 45.6h.5v.1h-.5zM232.6 45.6h.5v.1h-.5zM233.3 45.6h.5v.1h-.5zM234 45.6h.5v.1h-.5zM234.6 45.6h.5v.1h-.5zM235.3 45.6h.5v.1h-.5zM236 45.6h.5v.1h-.5zM236.7 45.6h.5v.1h-.5zM237.3 45.6h.6v.1h-.6zM238 45.6h.5v.1h-.5zM238.7 45.6h.5v.1h-.5zM239.4 45.6h.5v.1h-.5zM240.1 45.6h.5v.1h-.5zM240.7 45.6h.5v.1h-.5zM241.4 45.6h.5v.1h-.5zM242.1 45.6h.5v.1h-.5zM242.8 45.6h.5v.1h-.5zM243.4 45.6h.5v.1h-.5zM244.1 45.6h.5v.1h-.5zM244.8 45.6h.5v.1h-.5zM245.5 45.6h.5v.1h-.5zM246.1 45.6h.5v.1h-.5zM246.8 45.6h.5v.1h-.5zM247.5 45.6h.5v.1h-.5zM248.2 45.6h.5v.1h-.5zM248.8 45.6h.6v.1h-.6zM249.5 45.6h.5v.1h-.5zM250.2 45.6h.5v.1h-.5zM250.9 45.6h.5v.1h-.5zM251.6 45.6h.5v.1h-.5zM252.2 45.6h.5v.1h-.5zM252.9 45.6h.5v.1h-.5zM253.6 45.6h.5v.1h-.5zM254.3 45.6h.5v.1h-.5zM254.9 45.6h.5v.1h-.5zM255.6 45.6h.5v.1h-.5zM256.3 45.6h.5v.1h-.5zM257 45.6h.5v.1h-.5zM257.6 45.6h.6v.1h-.6zM258.3 45.6h.5v.1h-.5zM259 45.6h.5v.1h-.5zM259.7 45.6h.5v.1h-.5zM260.4 45.6h.5v.1h-.5zM261 45.6h.5v.1h-.5zM261.7 45.6h.5v.1h-.5zM262.4 45.6h.5v.1h-.5zM263.1 45.6h.5v.1h-.5zM263.7 45.6h.5v.1h-.5zM264.4 45.6h.5v.1h-.5zM265.1 45.6h.5v.1h-.5zM265.8 45.6h.5v.1h-.5zM266.4 45.6h.6v.1h-.6zM267.1 45.6h.5v.1h-.5zM267.8 45.6h.5v.1h-.5zM268.5 45.6h.5v.1h-.5zM269.2 45.6h.5v.1h-.5zM269.8 45.6h.5v.1h-.5zM270.5 45.6h.5v.1h-.5zM271.2 45.6h.5v.1h-.5zM271.9 45.6h.5v.1h-.5zM272.5 45.6h.5v.1h-.5zM273.2 45.6h.5v.1h-.5zM273.9 45.6h.5v.1h-.5zM274.6 45.6h.5v.1h-.5zM275.2 45.6h.6v.1h-.6zM275.9 45.6h.5v.1h-.5zM276.6 45.6h.5v.1h-.5zM277.3 45.6h.5v.1h-.5zM278 45.6h.5v.1h-.5zM278.6 45.6h.5v.1h-.5zM279.3 45.6h.5v.1h-.5zM280 45.6h.5v.1h-.5zM280.7 45.6h.5v.1h-.5zM281.3 45.6h.5v.1h-.5zM282 45.6h.5v.1h-.5zM282.7 45.6h.5v.1h-.5zM283.4 45.6h.5v.1h-.5zM284 45.6h.6v.1h-.6zM284.7 45.6h.4v.3h-.2v-.2h.1h-.3zM284.9 46h.2v.6h-.2zM284.9 46.7h.2v.5h-.2zM284.9 47.4h.2v.5h-.2zM284.9 48.1h.2v.5h-.2zM284.9 48.8h.2v.5h-.2zM284.9 49.4h.2v.5h-.2zM284.9 50.1h.2v.5h-.2zM284.9 50.8h.2v.5h-.2zM284.9 51.5h.2v.5h-.2zM284.9 52.1h.2v.5h-.2zM284.9 52.8h.2v.5h-.2zM284.9 53.5h.2v.5h-.2zM284.9 54.2h.2v.5h-.2zM284.9 54.8h.2v.5h-.2zM284.9 55.5h.2v.5h-.2zM284.9 56.2h.2v.5h-.2zM284.9 56.9h.2v.5h-.2zM284.9 57.5h.2v.6h-.2zM284.9 58.2h.2v.5h-.2zM284.9 58.9h.2v.5h-.2zM284.9 59.6h.2v.5h-.2zM284.9 60.2h.2v.6h-.2zM284.9 60.9h.2v.5h-.2zM284.9 61.6h.2v.5h-.2zM284.9 62.3h.2v.5h-.2zM284.9 63h.2v.5h-.2zM284.9 63.6h.2v.5h-.2zM284.9 64.3h.2v.5h-.2zM284.9 65h.2v.5h-.2zM284.9 65.7h.2v.5h-.2zM284.9 66.3h.2v.5h-.2zM284.9 67h.2v.5h-.2zM284.9 67.7h.2v.5h-.2zM284.9 68.4h.2v.5h-.2zM284.9 69h.2v.5h-.2zM284.9 69.7h.2v.5h-.2zM284.9 70.4h.2v.5h-.2zM284.9 71.1h.2v.5h-.2zM284.9 71.7h.2v.6h-.2zM284.9 72.4h.2v.5h-.2zM284.9 73.1h.2v.5h-.2zM284.9 73.8h.2v.5h-.2zM284.9 74.5h.2v.5h-.2zM284.9 75.1h.2v.5h-.2zM284.9 75.8h.2v.5h-.2zM284.9 76.5h.2v.5h-.2zM284.9 77.2h.2v.5h-.2zM284.9 77.8h.2v.5h-.2zM284.9 78.5h.2v.5h-.2zM284.9 79.2h.2v.5h-.2zM284.9 79.9h.2v.5h-.2zM284.9 80.5h.2v.5h-.2zM284.9 81.2h.2v.5h-.2zM284.9 81.9h.2v.5h-.2zM284.9 82.6h.2v.5h-.2zM284.9 83.2h.2v.5h-.2zM284.9 83.9h.2v.5h-.2zM284.9 84.6h.2v.5h-.2zM284.9 85.3h.2v.5h-.2zM284.9 85.9h.2v.6h-.2zM284.9 86.6h.2v.5h-.2zM284.9 87.3h.2v.5h-.2zM284.9 88h.2v.5h-.2zM284.9 88.7h.2v.5h-.2zM284.9 89.3h.2v.5h-.2zM284.9 90h.2v.5h-.2zM284.9 90.7h.2v.5h-.2zM284.9 91.4h.2v.5h-.2zM284.9 92h.2v.5h-.2zM284.9 92.7h.2v.5h-.2zM284.9 93.4h.2v.5h-.2zM284.9 94.1h.2v.5h-.2zM284.9 94.7h.2v.5h-.2zM284.9 95.4h.2v.5h-.2zM284.9 96.1h.2v.5h-.2zM284.9 96.8h.2v.5h-.2zM284.9 97.4h.2v.5h-.2zM284.9 98.1h.2v.5h-.2zM284.9 98.8h.2v.5h-.2zM284.9 99.5h.2v.5h-.2zM284.9 100.1h.2v.6h-.2zM284.9 100.8h.2v.5h-.2zM284.9 101.5h.2v.5h-.2zM284.9 102.2h.2v.5h-.2zM284.9 102.9h.2v.5h-.2zM284.9 103.5h.2v.5h-.2zM284.9 104.2h.2v.5h-.2zM284.9 104.9h.2v.5h-.2zM284.9 105.6h.2v.5h-.2zM284.9 106.2h.2v.5h-.2zM284.9 106.9h.2v.5h-.2zM284.9 107.6h.2v.5h-.2zM284.9 108.3h.2v.5h-.2zM284.9 108.9h.2v.5h-.2zM284.9 109.6h.2v.5h-.2zM284.9 110.3h.2v.5h-.2zM284.9 111h.2v.5h-.2zM284.9 111.6h.2v.6h-.2zM284.9 112.3h.2v.5h-.2zM284.9 113h.2v.5h-.2zM284.9 113.7h.2v.5h-.2zM284.9 114.3h.2v.6h-.2zM284.9 115h.2v.5h-.2zM284.9 115.7h.2v.5h-.2zM284.9 116.4h.2v.5h-.2zM284.9 117.1h.2v.5h-.2zM284.9 117.7h.2v.5h-.2zM284.9 118.4h.2v.5h-.2zM284.9 119.1h.2v.5h-.2zM284.9 119.8h.2v.5h-.2zM284.9 120.4h.2v.5h-.2zM284.9 121.1h.2v.5h-.2zM284.9 121.8h.2v.5h-.2zM284.9 122.5h.2v.5h-.2zM284.9 123.1h.2v.5h-.2zM284.9 123.8h.2v.5h-.2zM284.9 124.5h.2v.5h-.2zM284.9 125.2h.2v.5h-.2zM284.9 125.8h.2v.6h-.2zM284.9 126.5h.2v.5h-.2zM284.9 127.2h.2v.5h-.2zM284.9 127.9h.2v.5h-.2zM284.9 128.5h.2v.6h-.2zM284.9 129.2h.2v.5h-.2zM284.9 129.9h.2v.5h-.2zM284.9 130.6h.2v.5h-.2zM284.9 131.3h.2v.5h-.2zM284.9 131.9h.2v.5h-.2zM284.9 132.6h.2v.5h-.2zM284.9 133.3h.2v.5h-.2zM284.9 134h.2v.5h-.2zM284.9 134.6h.2v.5h-.2zM284.9 135.3h.2v.5h-.2zM284.9 136h.2v.5h-.2zM284.9 136.7h.2v.5h-.2zM284.6 137.4h.4l-.1 .1v-.2h.2v.3h-.5zM284 137.4h.5v.2h-.5zM283.3 137.4h.5v.2h-.5zM282.6 137.4h.5v.2h-.5zM281.9 137.4h.5v.2h-.5zM281.3 137.4h.5v.2h-.5zM280.6 137.4h.5v.2h-.5zM279.9 137.4h.5v.2h-.5zM279.2 137.4h.5v.2h-.5zM278.6 137.4h.5v.2h-.5zM277.9 137.4h.5v.2h-.5zM277.2 137.4h.5v.2h-.5zM276.5 137.4h.5v.2h-.5zM275.8 137.4h.6v.2h-.6zM275.2 137.4h.5v.2h-.5zM274.5 137.4h.5v.2h-.5zM273.8 137.4h.5v.2h-.5zM273.1 137.4h.5v.2h-.5zM272.5 137.4h.5v.2h-.5zM271.8 137.4h.5v.2h-.5zM271.1 137.4h.5v.2h-.5zM270.4 137.4h.5v.2h-.5zM269.8 137.4h.5v.2h-.5zM269.1 137.4h.5v.2h-.5zM268.4 137.4h.5v.2h-.5zM267.7 137.4h.5v.2h-.5zM267 137.4h.6v.2h-.6zM266.4 137.4h.5v.2h-.5zM265.7 137.4h.5v.2h-.5zM265 137.4h.5v.2h-.5zM264.3 137.4h.5v.2h-.5zM263.7 137.4h.5v.2h-.5zM263 137.4h.5v.2h-.5zM262.3 137.4h.5v.2h-.5zM261.6 137.4h.5v.2h-.5zM261 137.4h.5v.2h-.5zM260.3 137.4h.5v.2h-.5zM259.6 137.4h.5v.2h-.5zM258.9 137.4h.5v.2h-.5zM258.3 137.4h.5v.2h-.5zM257.6 137.4h.5v.2h-.5zM256.9 137.4h.5v.2h-.5zM256.2 137.4h.5v.2h-.5zM255.5 137.4h.6v.2h-.6zM254.9 137.4h.5v.2h-.5zM254.2 137.4h.5v.2h-.5zM253.5 137.4h.5v.2h-.5zM252.8 137.4h.5v.2h-.5zM252.2 137.4h.5v.2h-.5zM251.5 137.4h.5v.2h-.5zM250.8 137.4h.5v.2h-.5zM250.1 137.4h.5v.2h-.5zM249.5 137.4h.5v.2h-.5zM248.8 137.4h.5v.2h-.5zM248.1 137.4h.5v.2h-.5zM247.4 137.4h.5v.2h-.5zM246.7 137.4h.6v.2h-.6zM246.1 137.4h.5v.2h-.5zM245.4 137.4h.5v.2h-.5zM244.7 137.4h.5v.2h-.5zM244 137.4h.5v.2h-.5zM243.4 137.4h.5v.2h-.5zM242.7 137.4h.5v.2h-.5zM242 137.4h.5v.2h-.5zM241.3 137.4h.5v.2h-.5zM240.7 137.4h.5v.2h-.5zM240 137.4h.5v.2h-.5zM239.3 137.4h.5v.2h-.5zM238.6 137.4h.5v.2h-.5zM237.9 137.4h.6v.2h-.6zM237.3 137.4h.5v.2h-.5zM236.6 137.4h.5v.2h-.5zM235.9 137.4h.5v.2h-.5zM235.2 137.4h.5v.2h-.5zM234.6 137.4h.5v.2h-.5zM233.9 137.4h.5v.2h-.5zM233.2 137.4h.5v.2h-.5zM232.5 137.4h.5v.2h-.5zM231.9 137.4h.5v.2h-.5zM231.2 137.4h.5v.2h-.5zM230.5 137.4h.5v.2h-.5zM229.8 137.4h.5v.2h-.5zM229.1 137.4h.6v.2h-.6zM228.5 137.4h.5v.2h-.5zM227.8 137.4h.5v.2h-.5zM227.1 137.4h.5v.2h-.5zM226.4 137.4h.5v.2h-.5zM225.8 137.4h.5v.2h-.5zM225.1 137.4h.5v.2h-.5zM224.4 137.4h.5v.2h-.5zM223.7 137.4h.5v.2h-.5zM223.1 137.4h.5v.2h-.5zM222.4 137.4h.5v.2h-.5zM221.7 137.4h.5v.2h-.5zM221 137.4h.5v.2h-.5zM220.3 137.4h.6v.2h-.6zM219.7 137.4h.5v.2h-.5zM219 137.4h.5v.2h-.5zM218.3 137.4h.5v.2h-.5zM217.6 137.4h.6v.2h-.6zM217 137.4h.5v.2h-.5zM216.3 137.4h.5v.2h-.5zM215.6 137.4h.5v.2h-.5zM214.9 137.4h.5v.2h-.5zM214.3 137.4h.5v.2h-.5zM213.6 137.4h.5v.2h-.5zM212.9 137.4h.5v.2h-.5zM212.2 137.4h.5v.2h-.5zM211.6 137.4h.5v.2h-.5zM210.9 137.4h.5v.2h-.5zM210.2 137.4h.5v.2h-.5zM209.5 137.4h.5v.2h-.5zM208.8 137.4h.6v.2h-.6zM208.2 137.4h.5v.2h-.5zM207.5 137.4h.5v.2h-.5zM206.8 137.4h.5v.2h-.5zM206.1 137.4h.5v.2h-.5zM205.5 137.4h.5v.2h-.5zM204.8 137.4h.5v.2h-.5zM204.1 137.4h.5v.2h-.5zM203.4 137.4h.5v.2h-.5zM202.8 137.4h.5v.2h-.5zM202.1 137.4h.5v.2h-.5zM201.4 137.4h.5v.2h-.5zM200.7 137.4h.5v.2h-.5zM200 137.4h.6v.2h-.6zM199.4 137.4h.5v.2h-.5zM198.7 137.4h.5v.2h-.5zM198 137.4h.5v.2h-.5zM197.3 137.4h.5v.2h-.5zM196.7 137.4h.5v.2h-.5zM196 137.4h.5v.2h-.5zM195.3 137.4h.5v.2h-.5zM194.6 137.4h.5v.2h-.5zM194 137.4h.5v.2h-.5zM193.3 137.4h.5v.2h-.5zM192.6 137.4h.5v.2h-.5zM191.9 137.4h.5v.2h-.5zM191.2 137.4h.6v.2h-.6zM190.6 137.4h.5v.2h-.5zM189.9 137.4h.5v.2h-.5zM189.2 137.4h.5v.2h-.5zM188.5 137.4h.5v.2h-.5zM187.9 137.4h.5v.2h-.5zM187.2 137.4h.5v.2h-.5zM186.5 137.4h.5v.2h-.5zM185.8 137.4h.5v.2h-.5zM185.2 137.4h.5v.2h-.5zM184.5 137.4h.5v.2h-.5zM183.8 137.4h.5v.2h-.5zM183.1 137.4h.5v.2h-.5zM182.4 137.4h.6v.2h-.6zM181.8 137.4h.5v.2h-.5zM181.1 137.4h.5v.2h-.5zM180.4 137.4h.5v.2h-.5zM179.7 137.4h.5v.2h-.5zM179.1 137.4h.5v.2h-.5zM178.4 137.4h.5v.2h-.5zM177.7 137.4h.5v.2h-.5zM177 137.4h.5v.2h-.5zM176.4 137.4h.5v.2h-.5zM175.7 137.4h.5v.2h-.5zM175 137.4h.5v.2h-.5zM174.3 137.4h.5v.2h-.5zM173.7 137.4h.5v.2h-.5zM173 137.4h.5v.2h-.5zM172.3 137.4h.5v.2h-.5zM171.6 137.4h.5v.2h-.5zM170.9 137.4h.6v.2h-.6zM170.3 137.4h.5v.2h-.5zM169.6 137.4h.5v.2h-.5zM168.9 137.4h.5v.2h-.5zM168.2 137.4h.5v.2h-.5zM167.6 137.4h.5v.2h-.5zM166.9 137.4h.5v.2h-.5zM166.2 137.4h.5v.2h-.5zM165.5 137.4h.5v.2h-.5zM164.9 137.4h.5v.2h-.5zM164.2 137.4h.5v.2h-.5zM163.5 137.4h.5v.2h-.5zM162.8 137.4h.5v.2h-.5zM162.1 137.4h.6v.2h-.6zM161.5 137.4h.5v.2h-.5zM160.8 137.4h.5v.2h-.5zM160.1 137.4h.5v.2h-.5zM159.4 137.4h.5v.2h-.5zM158.8 137.4h.5v.2h-.5zM158.1 137.4h.5v.2h-.5zM157.4 137.4h.5v.2h-.5zM156.7 137.4h.5v.2h-.5zM156.1 137.4h.5v.2h-.5z"/>
</g>
<text font-size="7.2" x="234.3" y="173.9">A-15.111.57 Э3</text>
<g font-size="5.1">
<text x="53" y="8.3" transform="rotate(-180 53 8.3)">A-15.111.57 Э3</text>
<text x="225.5" y="182">SP-920</text>
<text x="213.4" y="187.6">Плата процессорная</text>
</g>
<g font-size="3.6">
<text x="274" y="24.1">PCB3</text>
<text x="251.3" y="32.9">Indication board</text>
<text x="139.7" y="38.2">PCB1</text>
<text x="272.2" y="45.3">PCB2</text>
<text x="170.1" y="60.9">Eth1</text>
<text x="184.3" y="60.9">Eth2</text>
<text x="198.4" y="60.9">Eth3</text>
<text x="212.5" y="60.9">Eth4</text>
<text x="226.6" y="60.9">Eth5</text>
<text x="184.3" y="87.3">Ethernetswith</text>
<text x="244.3" y="89.1">STM32H743ZI</text>
<text x="84.2" y="94.8">General MCU</text>
<text x="129.8" y="91.2">WD MCU</text>
<text x="246.1" y="94.4">Web - Server</text>
<text x="187.8" y="96.1">KSZ9567R</text>
<text x="10.5" y="124.4" transform="rotate(-90 10.5 124.4)">Подп. и дата</text>
<text x="217.8" y="124.4">SDRAM</text>
<text x="254.9" y="124.4">QSPI</text>
<text x="207.2" y="131.4">AS4C16M16SA-6TIN</text>
<text x="244.3" y="131.4">W25N01GVZEIG TR</text>
<text x="10.5" y="144.5" transform="rotate(-90 10.5 144.5)">Инв. № дубл.</text>
<text x="10.5" y="162.6" transform="rotate(-90 10.5 162.6)">Взам. инв. №</text>
<text x="242.1" y="164.9">А-15.631.47</text>
<text x="258.7" y="179.5">Лит.</text>
<text x="268.2" y="179.5">Масса</text>
<text x="279.1" y="179.5">Масш.</text>
<text x="10.5" y="183.5" transform="rotate(-90 10.5 183.5)">Подп. и дата</text>
<text x="207.7" y="192.7">Схема электрическая принципиальная</text>
<text x="256.8" y="193.4">Лист 1</text>
<text x="270.8" y="193.4">Листов</text>
<text x="283.3" y="193.4">5</text>
<text x="10.5" y="203.5" transform="rotate(-90 10.5 203.5)">Инв. № подл.</text>
</g>
<g font-size="3.1">
<text x="162.3" y="183.1">Изм.</text>
<text x="167.7" y="183.1">Лист</text>
<text x="177.4" y="183.1">№ докум.</text>
<text x="192.3" y="183.1">Подп.</text>
<text x="200.7" y="183.1">Дата</text>
<text x="258" y="200.5">ООО &quot;НПФ &quot;Система-Сервис&quot;</text>
</g>
<g font-size="2.7">
<text x="174.8" y="190.2">Душенок</text>
<text x="174.8" y="186.6">Александров</text>
<text x="174.4" y="193.7">Душенок</text>
</g>
<g font-size="2.6">
<text x="162.3" y="186.7">Разработал</text>
<text x="162.9" y="190.2">Проверил</text>
<text x="162.6" y="193.7">Нач. отдела</text>
<text x="162.9" y="200.6">Н. контр.</text>
<text x="162.9" y="204.1">Утвердил</text>
</g>
<text font-size="2.1" x="201.2" y="186.1">26.06.25</text>
<g font-size="2">
<text x="56.1" y="46.5">P_IN1</text>
<text x="76.1" y="51.7">PWR</text>
<text x="56.1" y="57.1">P_IN1</text>
<text x="111.2" y="58.8">Common bus</text>
<text x="55.2" y="67.6">Slide switch</text>
<text x="58.7" y="78.3">USB</text>
<text x="36.9" y="88.8">optical tr.</text>
<text x="54.5" y="88.8">Ethernet PHY</text>
<text x="36.9" y="99.4">optical tr.</text>
<text x="52.7" y="99.4">Ethernet PHY</text>
<text x="78.5" y="125.9">SDRAM</text>
<text x="93.1" y="125.9">FLASH</text>
<text x="93.7" y="122.4">QSPI</text>
<text x="106.3" y="122.4">EEPROM</text>
<text x="108.7" y="125.9">(2)</text>
<text x="78.9" y="129.5">64 MB</text>
<text x="92.5" y="129.5">128 MB</text>
</g>
<g font-size="1.8">
<text x="167.2" y="53.4">лицеваяпанель</text>
<text x="265.2" y="58" transform="rotate(-90 265.2 58)">SPI</text>
<text x="33" y="78.5" transform="rotate(-90 33 78.5)">лицеваяпанель</text>
<text x="223.1" y="89.4">MII/RMII</text>
<text x="224.9" y="93">UART</text>
<text x="224.9" y="96.5">UART</text>
<text x="226.6" y="100">SPI</text>
</g>
<g font-size="1.4">
<text x="69.8" y="45.4">24V</text>
<text x="69.8" y="56">24V</text>
<text x="99.2" y="68.9" transform="rotate(-90 99.2 68.9)">RS-485</text>
<text x="109.7" y="68.9" transform="rotate(-90 109.7 68.9)">RS-485</text>
<text x="136.3" y="68.9" transform="rotate(-90 136.3 68.9)">RS-485</text>
<text x="68.6" y="87.7">ETH_MII</text>
<text x="120.7" y="89.5">UART</text>
<text x="68.6" y="98.4">ETH_MII</text>
</g>
</svg>
